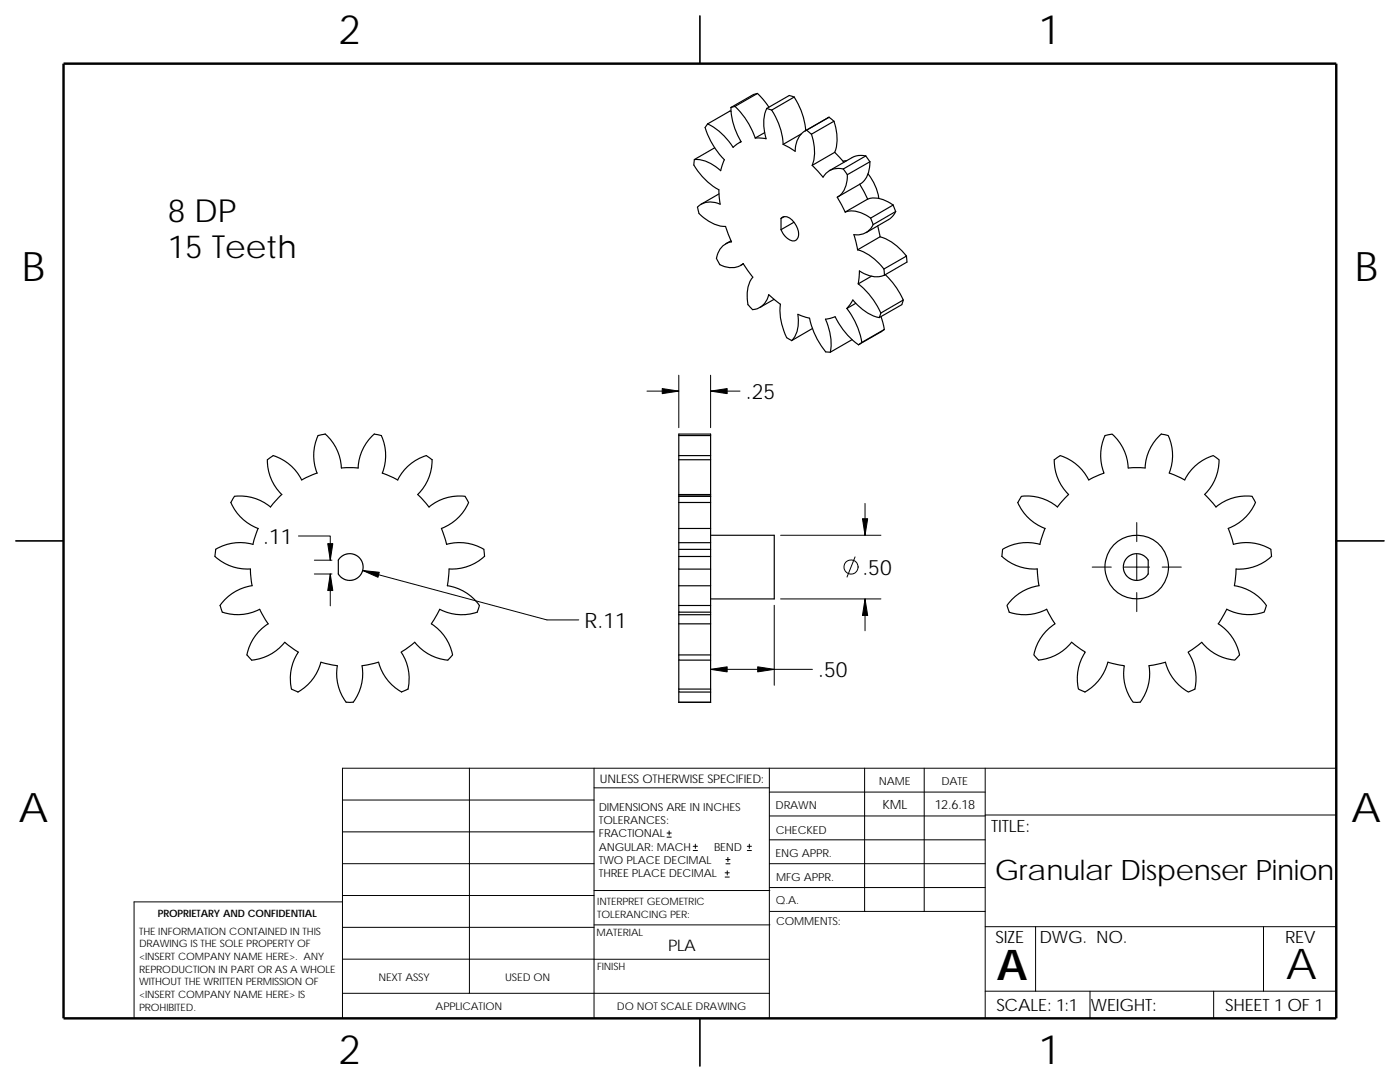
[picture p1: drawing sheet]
<svg xmlns="http://www.w3.org/2000/svg" width="279mm" height="216mm" viewBox="0 0 279 216" stroke-linecap="round" stroke-linejoin="round" font-family="sans-serif">
<g fill="none" stroke="#000" stroke-width=".2">
<path d="M129.1 78h6.4M135.5 74.9v10.4M141.8 78h5.9M141.8 74.9v10.4M59.6 107h6.3v4.8M62.7 111.8h3.6M62.7 114.5h3.6M65.9 114.5v6.4M72.4 113.8l36.8 9.9h6.3M155.8 119.5h20M155.8 106.8h20M170.6 111.1l-1.6 4"/>
<path d="M172.6 100.5v6.3M172.6 119.5v6.4M218 113.2h3.8M224.3 113.2h5.1M226.9 104.3v3.8M226.9 110.6v5.1M226.9 118.2v3.8M231.9 113.2h3.9M141.8 133.6h20.3M154.5 120.8v15.9M68.3 159.6h50.3M93.7 153.3v44.9"/>
<path d="M118.6 157.2h34.9M118.6 153.3v49.9M153.5 153.3v49.9M153.5 158.1h43.1M172.6 153.3v28.6M184.4 153.3v28.6M196.6 153.3v49.9M266.7 153.3h-198.4v49.9M68.3 180h-41.5v23.2M68.3 172.3h50.3M68.3 166h50.3M68.3 178.7h50.3"/>
<path d="M118.6 177.7h35M133.1 167h.9M133.1 166.2h.9M133.5 165.8v.8M138.3 169.7h.9M138.3 168.9h.9M138.8 168.4v.9M144.7 175h.8M144.7 174.2h.8M144.9 172.4h.8M144.9 171.5h.8M145.1 173.8v.8"/>
<path d="M145.3 171.1v.8M149.1 169.7h.9M149.1 168.9h.9M149.5 168.4v.9M153.5 177.1h43.1M153.5 172.3h43.1M153.5 162.8h43.1M153.5 167.6h43.1M196.6 162.6h70.1M68.3 191.4h85.2M68.3 185h50.3M68.3 198.2h85.2"/>
<path d="M118.6 184.6h35M153.6 181.9h43M196.6 184.9h70.1M196.6 197.8h70.1M206.7 184.9v12.9M217.5 197.8v5.4M242.2 197.8v5.4M252.2 184.9v12.9"/>
<circle cx="169.8" cy="113.1" r="1.41"/>
</g>
<g fill="none" stroke="#000" stroke-width=".23">
<path d="M139.7 3.2v9.5M151.2 18.6l-4.5 2.6M151.2 18.6l1 1.1 1.3 1.7M151.2 18.6l-.8 .3-4.5 2.5M158.5 19.4l-4.5 2.6M158.5 19.4a14.1 14.1 0 0 1 2.3 6.7M158.5 19.4l-1-.3-4.5 2.5M138.6 31.8l-.1 1a12.3 12.3 0 0 0 5 5.1l.2 2.8a3.9 3.9 0 0 0-4.5 .6 3.1 3.1 0 0 0 1.9 2.6l.6 .4a6.1 6.1 0 0 0 3.1 .9l1.2 3.1a3.5 3.5 0 0 0-2.9 3.4 2.15 2.15 0 0 0 2.1 1.6 3.6 3.6 0 0 0 3.1-.7l1.9 2.7a6.4 6.4 0 0 0-.8 5.6l.3 .4a.8 .8 0 0 0 1 .4 3.6 3.6 0 0 0 2.7-2.9l2.3 1.9a11.3 11.3 0 0 0 1.4 6.8l.9 .5M141.2 24.7a12.7 12.7 0 0 1 5.1 4.7l1.6-1.1M141.2 24.7l-.4 .7a14.3 14.3 0 0 0 3.8 6.5l-.8 2.2a7.5 7.5 0 0 0-5.2-2.3M142.6 29.5l-4 2.3M143.5 38.7l-3.6 2"/>
<path d="M145.9 21.4a13.7 13.7 0 0 0 2 6.9M145.9 22.2l-.2-.1-4.5 2.6M146.7 21.2a16 16 0 0 1 4 6.3M146.7 21.2l-.8 .2M147.9 28.3l-.3 .1M152.6 26.5l-1.9 1M153 21.6l1 .4M153 21.6a8.4 8.4 0 0 0-.1 6.1l-2.2-.2M154 22a13.8 13.8 0 0 1 2.3 6.8M159.9 26.7l-3.6 2.1M161.9 26.8l-.9-.8a4.4 4.4 0 0 0-2.3 4.2l-2.4-1.4M161.9 26.8a9.5 9.5 0 0 1 .2 6.2"/>
<path d="M162.1 33l2.2 2.3a3.5 3.5 0 0 1 4-1.6M165.5 23.4l-4.8 2.7M165.5 23.4l.9 .8M165.5 23.4l-.4 .2M166.4 24.2l-4.5 2.6M166.4 24.2a9.3 9.3 0 0 1 .2 6.2M166.6 30.4l-4.5 2.6M166.6 30.4l1.8 2M168.3 33.7l.8 1.2M169 32.1l-.7 .1M169.1 34.9a4.9 4.9 0 0 1-2 4.4l1.6 3M171.6 36.8l1.6 2.9"/>
<path d="M172.8 31.1l-1.5-.1-.9 .3-4.9 2.8M172.8 31.1l.8 1.2M172.8 31.1l-4.5 2.6M173.2 39.7a5.5 5.5 0 0 1 5 1.2M173.2 39.7l-4.5 2.6M173.2 34.7a10.3 10.3 0 0 1 2.2 4.9M173.6 32.3a5 5 0 0 1-2 4.4l-4.5 2.6M173.6 32.3l-4.5 2.6M145.9 48l-1.1 .7M148.4 52.6l-.6 .4M154.5 59.7l-2.8 1.6M155.9 43.6a1.24 1.24 0 0 1 1.9 .1 3.4 3.4 0 0 1 1.3 3.9 1.16 1.16 0 0 1-1.7 .1l-.9-.7-.6-1.2"/>
<path d="M155.9 43.6v2.2M156.5 43.2l-.6 .4M158.5 44.3l-2.6 1.5M168.7 42.3a5.5 5.5 0 0 1 5.1 1.2M171.2 49.8a10.4 10.4 0 0 1 5.2 3.9M171.3 56.6a15.4 15.4 0 0 1 4.5 5.9M173.8 43.5l.5 1.3M173.9 55.1l-2.6 1.5M174.3 44.8a3.5 3.5 0 0 1-3.9 2l.8 3M175.2 45.1l.4 2.1M175.6 47.2l-4.4 2.6M175.6 47.2a10.5 10.5 0 0 1 5.3 3.9l-4.5 2.6"/>
<path d="M176.4 53.7l.1 1.2M176.5 54.9a5.2 5.2 0 0 1-5-.8l-.2 2.5M176.7 54.8a16.2 16.2 0 0 1 3.6 5.1l-4.5 2.6M178.2 40.9l-4.4 2.6M178.2 40.9l.6 1.3M178.8 42.2l-.6 .8-.6 .7-4.8 2.7M178.8 42.2l-4.5 2.6M180.3 59.9l-.3 .9-4.5 2.6M180.9 51.1l.1 1.2-4.5 2.6M158 68a5.9 5.9 0 0 0 1.2-5.3l2.4 .8a14.5 14.5 0 0 0 3.3 6.7l.8 .1M162.1 65.6l-4.1 2.4M169 61.6l1.2-1.7a10 10 0 0 0 5.3 3.5"/>
<path d="M169 61.6a15.5 15.5 0 0 1 3 6.7M170.1 67.8l-4.4 2.5M170.8 60.5l-1.8 1.1M171.3 68.8a14.9 14.9 0 0 1-4.6-5.6l-2 .5a11.3 11.3 0 0 1 1 6.6M172 68.3l-.7 .5M175.8 62.5l-.3 .9M175.8 63.2l.7 2.5-4.5 2.6M176.5 65.7l-5.2 3.1M53.4 91.7a9.5 9.5 0 0 0 2.8 7l-2.2 2.5M54.5 90.9a9.5 9.5 0 0 1 5.7 4.9M54.5 90.9l-1.1 .8M63.5 86.9a9.5 9.5 0 0 0-.2 7.5l-3.1 1.4"/>
<path d="M74.7 86.6a9.5 9.5 0 0 0-3.2 6.8h-3.4a9.6 9.6 0 0 0-3.2-6.8l-1.4 .3M74.7 86.6l1.4 .3M76.1 86.9a9.6 9.6 0 0 1 .2 7.5l3.1 1.4a9.4 9.4 0 0 1 5.7-4.9l1.1 .8M86.2 91.7a9.6 9.6 0 0 1-2.8 7l2.2 2.5a9.4 9.4 0 0 1 7.2-2.2l.7 1.3a9.5 9.5 0 0 1-5.4 5.2M135.5 99v1.3M135.5 91.7v7M135.5 90.9v.8M135.5 86.9v-.3h6.3v.3M135.5 99h6.3M135.5 86.9v4M135.5 98.7v.3M135.5 98.7h6.3"/>
<path d="M135.5 91.7h6.3M135.5 90.9h6.3M135.5 86.9h6.3M141.8 99v1.3M141.8 91.7v7M141.8 90.9v.8M141.8 86.9v4M141.8 98.7v.3M210.4 91.7a9.6 9.6 0 0 0 2.9 7l-2.3 2.5M210.4 91.7l1.2-.8a9.6 9.6 0 0 1 5.7 4.9M220.5 86.9a9.5 9.5 0 0 0-.2 7.5l-3 1.4M220.6 86.9l1.3-.3a9.5 9.5 0 0 1 3.2 6.8h3.4"/>
<path d="M228.5 93.4a9.5 9.5 0 0 1 3.3-6.8l1.4 .3a9.5 9.5 0 0 1 .1 7.5l3.1 1.4M236.4 95.8a9.4 9.4 0 0 1 5.7-4.9l1.2 .8a9.6 9.6 0 0 1-2.9 7M240.4 98.7l2.3 2.5M3.2 107.9h9.5M42.9 111a9.5 9.5 0 0 0 7.1 2.5l.3 3.4M43.1 109.6l-.2 1.4M46.1 100.3a9.6 9.6 0 0 0 5.4 5.2l-1 3.1a9.5 9.5 0 0 0-7.5 1M46.1 100.3l.7-1.3a9.5 9.5 0 0 1 7.2 2.2M50.3 116.9a9.4 9.4 0 0 0-6.4 3.9l.5 1.3a9.5 9.5 0 0 0 7.4-.5l1.7 2.9M67.5 114.5l.7 .8 .8 .4 1.1 .1 1-.3 .9-.8 .3-.7 .2-1.2-.4-1-.7-.8-.8-.4-1.1-.1-1 .3-1 .9v2.8M88.1 105.4l1 3.2a9.5 9.5 0 0 1 7.5 1l.1 1.4M89.6 113.5l-.3 3.4a9.5 9.5 0 0 1 6.4 3.9"/>
<path d="M96.7 111a9.6 9.6 0 0 1-7.1 2.5M135.5 111v2.6M135.5 116.9v3.9M135.5 100.3v5.2M135.5 113.5v3.4M135.5 105.5v2.8M135.5 113.6h6.3M135.5 108.3h6.3M135.5 111h6.3M135.5 108.3v1.3M135.5 116.9h6.3M135.5 105.5h6.3"/>
<path d="M135.5 100.3h6.3M141.8 109.6h-6.3v1.4M141.8 109.6v1.4M141.8 111v2.6M141.8 116.9v3.9M141.8 100.3v5.2M141.8 113.5v3.4M141.8 105.5v2.8M141.8 108.3v1.3M141.8 106.8h12.7v9.2v3.5h-12.7M199.9 111a9.6 9.6 0 0 0 7.1 2.5M207 113.5l.4 3.4"/>
<path d="M207.3 116.9a9.5 9.5 0 0 0-6.3 3.9l.4 1.4a9.6 9.6 0 0 0 7.5-.6M208.6 105.4l-1.1 3.2a9.5 9.5 0 0 0-7.4 1l-.2 1.4M211 101.2a9.5 9.5 0 0 0-7.1-2.2l-.8 1.3a9.6 9.6 0 0 0 5.5 5.2M229.1 114.5l-.7 .8-.7 .4-1.2 .1-1-.3-.8-.8-.4-.7-.1-1.2 .3-1 .8-.8 .7-.4 1.2-.1 1 .3 1 1v2.7M242.7 101.2a9.4 9.4 0 0 1 7.2-2.2l.7 1.3a9.6 9.6 0 0 1-5.5 5.1M245.1 105.5l1 3.1a9.5 9.5 0 0 1 7.5 1l.2 1.4a9.6 9.6 0 0 1-7.1 2.5M246.7 113.5l-.4 3.4a9.5 9.5 0 0 1 6.4 3.9M266.7 107.9h9.5M53.5 124.5a9.4 9.4 0 0 0-4.2 6.2l.9 1a9.6 9.6 0 0 0 6.6-3.5l2.7 1.9a9.4 9.4 0 0 0-1.3 7.4l1.3 .6M67.3 132.8l-3.2-.7a9.6 9.6 0 0 1-4.6 6M67.3 132.8a9.5 9.5 0 0 0 1.8 7.3M75.5 132.1l-3.2 .7a9.5 9.5 0 0 1-1.8 7.3h-1.4"/>
<path d="M75.6 132.1a9.5 9.5 0 0 0 4.5 6M82.8 128.1l-2.7 2a9.7 9.7 0 0 1 1.3 7.4l-1.3 .6M82.8 128.2a9.5 9.5 0 0 0 6.6 3.5M95.7 120.8l-.5 1.4a9.6 9.6 0 0 1-7.4-.6l-1.7 2.9a9.5 9.5 0 0 1 4.2 6.2l-.9 1M135.5 120.8v1.4h6.3M135.5 124.5v6.2M135.5 130.7v1h6.3M135.5 131.7v5.8M135.5 137.5v.6h6.3M135.5 122.7h6.3M135.5 138.1v2h6.3v-2M135.5 122.2v2.3"/>
<path d="M135.5 120.8h6.3M135.5 124.5h6.3M135.5 130.7h6.3M135.5 137.5h6.3M141.8 120.8v1.4M141.8 124.5v6.2M141.8 130.7v1M141.8 131.7v5.8M141.8 137.5v.6M141.8 122.2v2.3M208.9 121.6l1.7 2.9a9.4 9.4 0 0 0-4.3 6.2l1 1M213.9 128.1l2.7 2a9.4 9.4 0 0 0-1.4 7.4l1.3 .6"/>
<path d="M213.9 128.2a9.5 9.5 0 0 1-6.6 3.5M221.1 132.1l3.3 .7a9.4 9.4 0 0 0 1.7 7.3h1.4a9.5 9.5 0 0 0 1.8-7.3M221.1 132.1a9.6 9.6 0 0 1-4.6 6M229.3 132.8l3.3-.7a9.6 9.6 0 0 0 4.6 6l1.3-.6M244.8 121.6l-1.7 2.9a9.6 9.6 0 0 1 4.3 6.2l-1 1a9.7 9.7 0 0 1-6.6-3.5l-2.7 1.9a9.6 9.6 0 0 1 1.4 7.4M252.7 120.8l-.4 1.4a9.6 9.6 0 0 1-7.5-.6M135.5 140.1h6.3M139.7 203.2v9.5"/>
<circle cx="226.9" cy="113.2" r="6.4"/>
</g>
<path d="M12.7 12.7h254v190.5h-254z" fill="none" stroke="#000" stroke-width=".49"/>
<g fill="#000" stroke="#000" stroke-width=".2">
<path d="M132.2 77.5l3.3 .5-3.3 .5z" fill-rule="evenodd"/>
<path d="M141.8 78l3.3-.5v1z" fill-rule="evenodd"/>
<path d="M65.4 108.5h1l-.5 3.3z" fill-rule="evenodd"/>
<path d="M65.9 114.5l.5 3.3h-1z" fill-rule="evenodd"/>
<path d="M72.4 113.8l3.3 .4-.3 1z" fill-rule="evenodd"/>
<path d="M172.6 119.5l.6 3.3h-1.1z" fill-rule="evenodd"/>
<path d="M172.1 103.5h1.1l-.6 3.3z" fill-rule="evenodd"/>
<path d="M141.8 133.6l3.3-.5v1z" fill-rule="evenodd"/>
<path d="M151.2 133.1l3.3 .5-3.3 .5z" fill-rule="evenodd"/>
</g>
<g font-size="8.5">
<text x="198.9" y="195.5">A</text>
<text x="256.6" y="195.3">A</text>
</g>
<g font-size="8.1">
<text x="67.6" y="8.8">2</text>
<text x="207.3" y="8.8">1</text>
<text x="4.4" y="56.1">B</text>
<text x="270.4" y="56.1">B</text>
<text x="3.7" y="164.1">A</text>
<text x="269.7" y="164.1">A</text>
<text x="67.6" y="212.3">2</text>
<text x="207.3" y="212.3">1</text>
</g>
<g font-size="6.3">
<text x="33.5" y="44.2">8 DP</text>
<text x="33.5" y="51.6">15 Teeth</text>
</g>
<text font-size="5.6" x="198.5" y="175.6">Granular Dispenser Pinion</text>
<g font-size="4.2">
<text x="148.8" y="79.6">.25</text>
<text x="52.5" y="108.5">.11</text>
<text x="172.1" y="114.7">.50</text>
<text x="116.7" y="125.3">R.11</text>
<text x="163.3" y="135.1">.50</text>
</g>
<g font-size="3.4">
<text x="197.8" y="166">TITLE:</text>
<text x="198.7" y="188.1">SIZE</text>
<text x="207.5" y="188.1">DWG. NO.</text>
<text x="256.5" y="188.2">REV</text>
<text x="198.8" y="201.7">SCALE: 1:1</text>
<text x="217.7" y="201.7">WEIGHT:</text>
<text x="244.5" y="201.7">SHEET 1 OF 1</text>
</g>
<text font-size="3.2" x="133.3" y="189.8">PLA</text>
<g font-size="2.5">
<text x="176.1" y="161.4">KML</text>
<text x="186.5" y="161.5">12.6.18</text>
</g>
<text font-size="2.4" x="119.7" y="156.2">UNLESS OTHERWISE SPECIFIED:</text>
<g font-size="2.2">
<text x="119.5" y="161.8">DIMENSIONS ARE IN INCHES</text>
<text x="154.8" y="161.5">DRAWN</text>
<text x="175.4" y="156.7">NAME</text>
<text x="187.9" y="156.7">DATE</text>
<text x="119.5" y="164.4">TOLERANCES:</text>
<text x="119.5" y="167.1">FRACTIONAL</text>
<text x="154.8" y="166.3">CHECKED</text>
<text x="119.5" y="172.4">TWO PLACE DECIMAL</text>
<text x="119.5" y="169.7">ANGULAR: MACH</text>
<text x="142.5" y="169.7">BEND</text>
<text x="154.8" y="171">ENG APPR.</text>
<text x="119.5" y="175">THREE PLACE DECIMAL</text>
<text x="154.9" y="175.7">MFG APPR.</text>
<text x="154.9" y="180.4">Q.A.</text>
<text x="154.9" y="184.7">COMMENTS:</text>
</g>
<g font-size="2.1">
<text x="75.5" y="195.7">NEXT ASSY</text>
<text x="100.8" y="195.7">USED ON</text>
<text x="86.9" y="201.6">APPLICATION</text>
<text x="123.1" y="201.6">DO NOT SCALE DRAWING</text>
</g>
<g font-size="2">
<text x="31.5" y="182.9">PROPRIETARY AND CONFIDENTIAL</text>
<text x="119.2" y="180.6">INTERPRET GEOMETRIC</text>
<text x="119.2" y="183.1">TOLERANCING PER:</text>
<text x="27.7" y="186.5">THE INFORMATION CONTAINED IN THIS</text>
<text x="27.7" y="189.1">DRAWING IS THE SOLE PROPERTY OF</text>
<text x="27.7" y="191.6">&lt;INSERT COMPANY NAME HERE&gt;. ANY</text>
<text x="119.1" y="186.7">MATERIAL</text>
<text x="27.7" y="194.1">REPRODUCTION IN PART OR AS A WHOLE</text>
<text x="27.7" y="196.6">WITHOUT THE WRITTEN PERMISSION OF</text>
<text x="119.1" y="193.5">FINISH</text>
<text x="27.7" y="199.2">&lt;INSERT COMPANY NAME HERE&gt; IS</text>
<text x="27.7" y="201.7">PROHIBITED.</text>
</g>
</svg>
